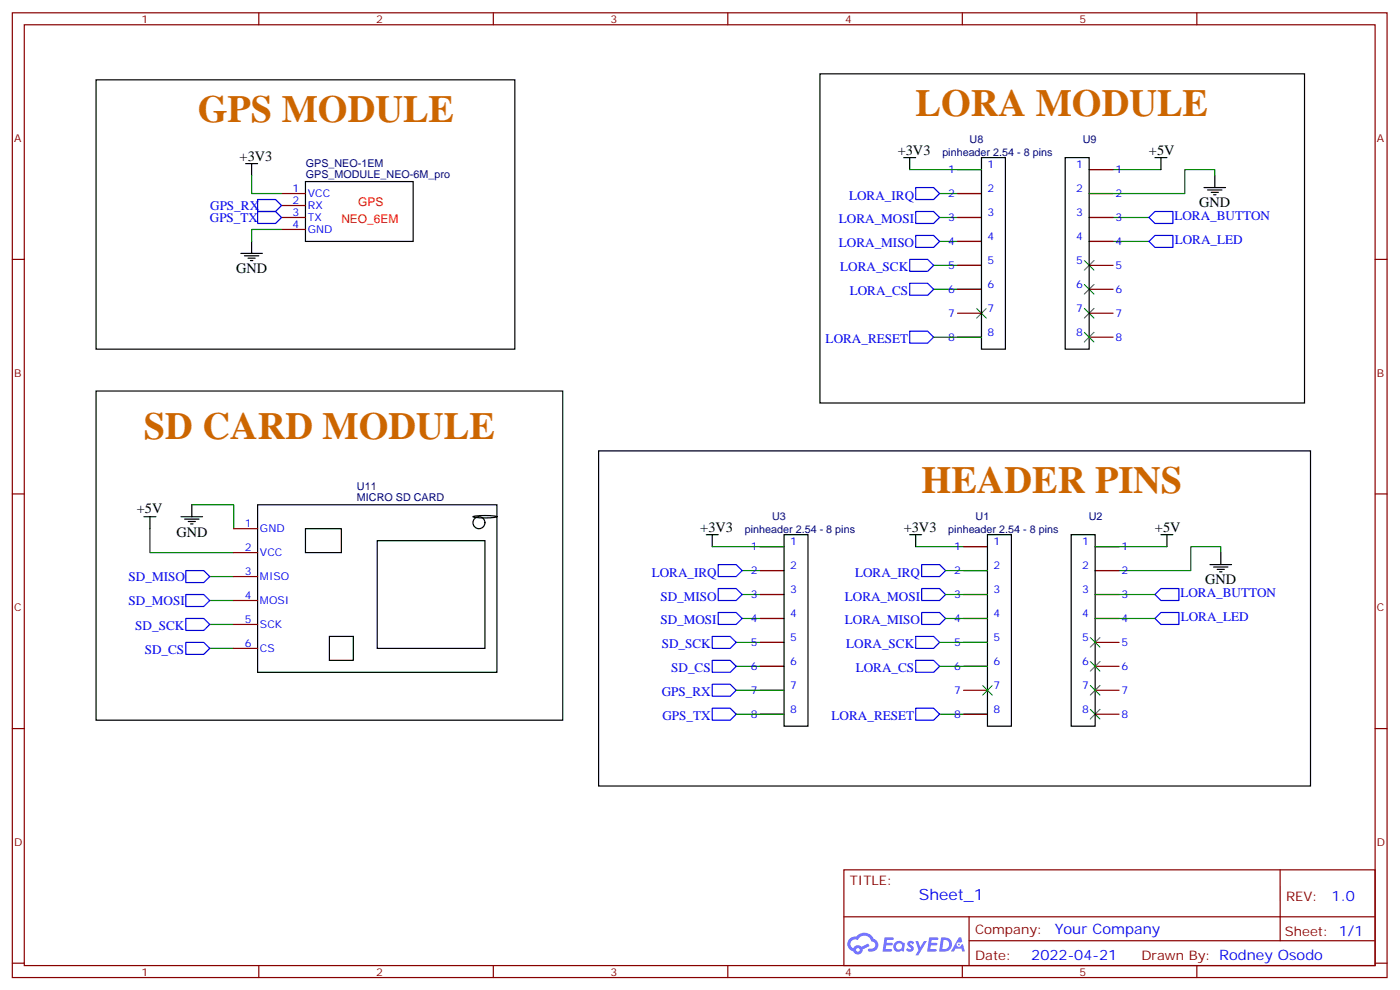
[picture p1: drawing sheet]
<svg xmlns="http://www.w3.org/2000/svg" width="413mm" height="292mm" viewBox="0 0 413 292" stroke-linecap="round" stroke-linejoin="round" font-family="sans-serif">
<g fill="none" stroke="#870000" stroke-width=".35">
<path d="M3.6 3.8h405.4v284.3h-405.4zM7.2 7.3h398.2v277.3h-398.2zM76.3 3.8v3.5M145.5 3.8v3.5M214.6 3.8v3.5M283.7 3.8v3.5M352.9 3.8v3.5M3.6 76.4h3.6M405.4 76.4h3.6M3.6 145.6h3.6M405.4 145.6h3.6M3.6 214.7h3.6"/>
<path d="M405.4 214.7h3.6M248.8 256.4h156.6v28.2h-156.6zM377.4 256.4v20.9M248.8 270.2h156.5M285.7 277.3h119.6M285.7 270.2v14.1M3.6 283.9h3.6M76.3 284.6v3.5M145.5 284.6v3.5M214.6 284.6v3.5M283.7 284.6v3.5M352.9 284.6v3.5"/>
<path d="M405.4 283.9h3.6"/>
</g>
<g fill="#5487ff">
<path d="M267.8 277.5a1.22 1.22 0 0 1 1.7 .3l-.4 .6a.47 .47 0 0 0-.3-.4 .47 .47 0 0 0-.5 .2l.2 .2a1.14 1.14 0 0 1 .7 1.7 1.14 1.14 0 0 1-1.9 0l-.2-.2 .5-.5 .7 .4a.29 .29 0 0 0 .4-.2 .29 .29 0 0 0-.3-.4 1.04 1.04 0 0 1-.6-1.7z"/>
<path d="M260.8 276.3h2.4l.3 .2-.1 .5h-1.9l-.1 .9h1.5l.4 .4-.4 .3h-1.6l-.2 1.1 1.8 .1 .1 .3-.1 .3h-2.7z"/>
<path d="M274 276.3h2.3l.3 .2-.1 .5h-1.8l-.1 .9h1.5l.3 .4-.4 .3h-1.6l-.1 1.1 1.7 .1 .2 .3-.2 .3h-2.6z"/>
<path d="M282.7 276.3h.7l.3 1.2-.6 .4a.69 .69 0 0 0-1 .2 .69 .69 0 0 0 .5 1 .69 .69 0 0 0 .8-.6l.5-.3 .6 2.2h-.8l-.2-.8h-1.8l-.5 .8h-.8z"/>
<path d="M269.9 277.4h.8l.6 1.8 1.1-1.8h.9l-2.6 4.2h-.8l.9-1.6z"/>
<path d="M277.5 276.3l-.6 4.1h1.3a2.11 2.11 0 0 0 2.5-2.1 2.11 2.11 0 0 0-2.5-2zM278.2 277a1.39 1.39 0 0 1 1.7 1.4 1.39 1.39 0 0 1-1.8 1.3h-.3z"/>
<path d="M263.8 277.9a1.54 1.54 0 0 0-.1 2.2 1.54 1.54 0 0 0 2.2 .1l.6 .2 .3-2.3-.2-.2h-.4a1.49 1.49 0 0 0-2.4 0zM264.1 278.9a.94 .94 0 0 1 1.8 0 .94 .94 0 0 1-1.8 0z"/>
<path d="M250.5 276.7a2.18 2.18 0 0 0 1.1 3.7 1.44 1.44 0 0 0 1.6 .9 1.44 1.44 0 0 0 1.2-1.5l2-1-.5-.7-1.9 .9a1.47 1.47 0 0 0-2.4 .5 1.39 1.39 0 0 1-.7-2 1.39 1.39 0 0 1 2-.4 2.12 2.12 0 0 1 2.2-1.3 2.12 2.12 0 0 1 1.9 1.7 1.14 1.14 0 0 1 1.1 1.4 1.14 1.14 0 0 1-1.7 .7 .43 .43 0 0 0-.5 .4 .43 .43 0 0 0 .4 .5 1.98 1.98 0 0 0 2.5-1.3 1.98 1.98 0 0 0-1.2-2.5 3.1 3.1 0 0 0-5.3-.7l-.9 .1zM252.4 280a.55 .55 0 0 1 1.1 0 .55 .55 0 0 1-1.1 0z"/>
<circle cx="282.7" cy="278.4" r=".26"/>
</g>
<g fill="none" stroke="#000" stroke-width=".35">
<path d="M28.3 23.5h123.5v79.4h-123.5zM241.8 21.8h142.8v97h-142.8zM72.4 48.2h3.6M74.2 48.2v3.6M90.1 53.5h31.7v17.7h-31.7zM266.5 46.5h3.5M268.2 46.5v3.5M289.4 46.5h7v56.4h-7zM314.1 46.5h7v56.4h-7zM340.5 46.5h3.6M342.3 46.5v3.5M355 55.3h6.4"/>
<path d="M356.1 56h4.2M357.1 56.7h2.1M357.8 57.4h.7M358.2 51.8v3.5M71 74.7h6.4M72.1 75.4h4.2M73.1 76.1h2.1M73.8 76.8h.7M74.2 71.2v3.5M28.3 115.3h137.6v97h-137.6zM176.5 132.9h209.9v98.8h-209.9zM42.4 152.3h3.6"/>
<path d="M44.2 152.3v3.5M53.4 152.3h6.3M54.4 153h4.3M55.5 153.7h2.1M56.2 154.4h.7M56.6 148.8v3.5M76 148.8h70.5v49.4h-70.5zM90.1 155.8h10.5v7.1h-10.5zM111.2 159.3h31.8v31.8h-31.8zM139.5 152.3a17.8 17.8 0 0 1 7 0 17.8 17.8 0 0 1-7 0zM208.2 157.6h3.6M210 157.6v3.5"/>
<path d="M231.2 157.6h7v56.4h-7zM268.2 157.6h3.5M270 157.6v3.5M291.1 157.6h7.1v56.4h-7.1zM315.8 157.6h7.1v56.4h-7.1zM342.3 157.6h3.5M344.1 157.6v3.5M356.8 166.4h6.3M357.8 167.1h4.3M358.9 167.8h2.1M359.6 168.5h.7M359.9 162.9v3.5"/>
<path d="M97.1 187.6h7.1v7h-7.1z"/>
<circle cx="141.2" cy="154.1" r="1.76"/>
</g>
<g fill="none" stroke="#870000" stroke-width=".35">
<path d="M83 57h7.1M282.3 57h7.1M282.3 50h7.1M321.1 57h7.1M321.1 50h7.1M83 67.6h7.1M83 64.1h7.1M83 60.6h7.1M282.3 64.1h7.1M282.3 71.2h7.1M282.3 78.2h7.1M321.1 64.1h7.1"/>
<path d="M321.1 71.2h7.1M321.1 78.2h7.1M282.3 85.3h7.1M282.3 92.3h7.1M282.3 99.4h7.1M321.1 85.3h7.1M321.1 92.3h7.1M321.1 99.4h7.1M68.9 155.8h7.1M68.9 162.9h7.1M68.9 169.9h7.1M68.9 177h7.1"/>
<path d="M224.1 161.1h7.1M224.1 168.2h7.1M224.1 175.2h7.1M284.1 161.1h7M284.1 168.2h7M284.1 175.2h7M322.9 161.1h7.1M322.9 168.2h7.1M322.9 175.2h7.1M68.9 184h7.1M68.9 191.1h7.1M224.1 182.3h7.1"/>
<path d="M224.1 189.3h7.1M224.1 196.4h7.1M284.1 182.3h7M284.1 189.3h7M284.1 196.4h7M322.9 182.3h7.1M322.9 189.3h7.1M322.9 196.4h7.1M224.1 203.4h7.1M224.1 210.5h7.1M284.1 203.4h7M284.1 210.5h7"/>
<path d="M322.9 203.4h7.1M322.9 210.5h7.1"/>
</g>
<g fill="none" stroke="#008700" stroke-width=".35">
<path d="M74.2 51.8v5.2h8.8M268.2 50h21.2M277 57h12.4M321.1 50h21.2M358.2 51.8v-1.8h-8.8v7h-28.3M83 67.6h-8.8v3.6M275.3 78.2h14.1M277 71.2h12.4M277 64.1h12.4M321.1 71.2h17.7M321.1 64.1h17.7M275.3 85.3h14.1"/>
<path d="M275.3 99.4h14.1M44.2 155.8v7.1h24.7M56.6 148.8h12.3v7M61.8 169.9h7.1M61.8 177h7.1M210 161.1h21.2M218.8 168.2h12.4M218.8 175.2h12.4M270 161.1h21.1M278.8 168.2h12.3M278.8 175.2h12.3M322.9 161.1h21.2"/>
<path d="M322.9 175.2h17.6M359.9 162.9v-1.8h-8.8v7.1h-28.2M61.8 191.1h7.1M61.8 184h7.1M217.1 196.4h14.1M217.1 189.3h14.1M218.8 182.3h12.4M277 196.4h14.1M277 189.3h14.1M278.8 182.3h12.3M322.9 182.3h17.6M217.1 210.5h14.1"/>
<path d="M217.1 203.4h14.1M277 210.5h14.1"/>
</g>
<g fill="none" stroke="#00f" stroke-width=".35">
<path d="M76 58.8h5.2l1.8 1.8-1.8 1.7h-5.2zM270 55.3h5.3l1.7 1.7-1.7 1.8h-5.3zM76 62.3h5.2l1.8 1.8-1.8 1.8h-5.2zM268.2 76.4h5.3l1.8 1.8-1.8 1.8h-5.3zM270 62.3h5.3l1.7 1.8-1.7 1.8h-5.3zM270 69.4h5.3l1.7 1.8-1.7 1.7h-5.3zM338.8 64.1l1.7-1.8h5.3v3.6h-5.3zM338.8 71.2l1.7-1.8h5.3v3.5h-5.3zM268.2 83.5h5.3l1.8 1.8-1.8 1.7h-5.3zM268.2 97.6h5.3l1.8 1.8-1.8 1.7h-5.3zM54.8 175.2h5.3l1.7 1.8-1.7 1.8h-5.3zM54.8 168.2h5.3l1.7 1.7-1.7 1.8h-5.3z"/>
<path d="M211.8 166.4h5.3l1.7 1.8-1.7 1.7h-5.3zM211.8 173.5h5.3l1.7 1.7-1.7 1.8h-5.3zM271.7 173.5h5.3l1.8 1.7-1.8 1.8h-5.3zM271.7 166.4h5.3l1.8 1.8-1.8 1.7h-5.3zM340.5 175.2l1.8-1.7h5.3v3.5h-5.3zM54.8 189.3h5.3l1.7 1.8-1.7 1.8h-5.3zM54.8 182.3h5.3l1.7 1.7-1.7 1.8h-5.3zM210 194.6h5.3l1.8 1.8-1.8 1.8h-5.3zM210 187.6h5.3l1.8 1.7-1.8 1.8h-5.3zM211.8 180.5h5.3l1.7 1.8-1.7 1.7h-5.3zM270 187.6h5.3l1.7 1.7-1.7 1.8h-5.3zM270 194.6h5.3l1.7 1.8-1.7 1.8h-5.3z"/>
<path d="M271.7 180.5h5.3l1.8 1.8-1.8 1.7h-5.3zM340.5 182.3l1.8-1.8h5.3v3.5h-5.3zM210 208.7h5.3l1.8 1.8-1.8 1.8h-5.3zM210 201.7h5.3l1.8 1.7-1.8 1.8h-5.3zM270 208.7h5.3l1.7 1.8-1.7 1.8h-5.3z"/>
</g>
<g fill="none" stroke="#3c3" stroke-width=".35">
<path d="M319.7 76.8l2.8 2.8M322.5 76.8l-2.8 2.8M288 90.9l2.8 2.8M290.8 90.9l-2.8 2.8M319.7 90.9l2.8 2.8M319.7 83.9l2.8 2.8M319.7 98l2.8 2.8M322.5 90.9l-2.8 2.8M322.5 83.9l-2.8 2.8M322.5 98l-2.8 2.8M321.5 187.9l2.8 2.8M321.5 195l2.8 2.8"/>
<path d="M324.3 187.9l-2.8 2.8M324.3 195l-2.8 2.8M289.7 202l2.9 2.9M292.6 202l-2.9 2.9M321.5 209.1l2.8 2.8M321.5 202l2.8 2.9M324.3 209.1l-2.8 2.8M324.3 202l-2.8 2.9"/>
</g>
<g font-size="11.3" fill="#c60">
<text x="58.3" y="35.9">GPS MODULE</text>
<text x="270" y="34.1">LORA MODULE</text>
<text x="42.4" y="129.4">SD CARD MODULE</text>
<text x="271.7" y="145.2">HEADER PINS</text>
</g>
<text font-size="4.6" fill="#00f" x="270.9" y="265.4">Sheet_1</text>
<g font-size="4.2">
<text x="70.7" y="47.5">+3V3</text>
<text x="264.7" y="45.8">+3V3</text>
<text x="338.8" y="45.8">+5V</text>
<text x="353.6" y="60.9">GND</text>
<text x="69.6" y="80.3">GND</text>
<text x="40.3" y="151.1">+5V</text>
<text x="52" y="158.3">GND</text>
<text x="206.5" y="156.9">+3V3</text>
<text x="266.5" y="156.9">+3V3</text>
<text x="340.5" y="156.9">+5V</text>
<text x="355.4" y="172">GND</text>
</g>
<g font-size="4.2" fill="#00f">
<text x="392.6" y="265.6">1.0</text>
<text x="311" y="275.2">Your Company</text>
<text x="304.1" y="283">2022-04-21</text>
</g>
<g font-size="3.9" fill="#00f">
<text x="250.4" y="58.8">LORA_IRQ</text>
<text x="61.9" y="65.4">GPS_TX</text>
<text x="62" y="61.8">GPS_RX</text>
<text x="247.3" y="65.9">LORA_MOSI</text>
<text x="346.3" y="64.8">LORA_BUTTON</text>
<text x="346.4" y="71.9">LORA_LED</text>
<text x="247.3" y="72.9">LORA_MISO</text>
<text x="247.7" y="80">LORA_SCK</text>
<text x="250.5" y="87">LORA_CS</text>
<text x="243.4" y="101.1">LORA_RESET</text>
<text x="37.9" y="171.2">SD_MISO</text>
<text x="192.2" y="169.9">LORA_IRQ</text>
<text x="252.1" y="169.9">LORA_IRQ</text>
<text x="37.9" y="178.2">SD_MOSI</text>
<text x="194.7" y="177">SD_MISO</text>
<text x="249.1" y="177">LORA_MOSI</text>
<text x="348" y="175.9">LORA_BUTTON</text>
<text x="39.9" y="185.8">SD_SCK</text>
<text x="194.7" y="184">SD_MOSI</text>
<text x="249.1" y="184">LORA_MISO</text>
<text x="348.1" y="183">LORA_LED</text>
<text x="195.1" y="191.1">SD_SCK</text>
<text x="249.5" y="191.1">LORA_SCK</text>
<text x="42.7" y="192.9">SD_CS</text>
<text x="197.9" y="198.2">SD_CS</text>
<text x="252.3" y="198.2">LORA_CS</text>
<text x="195.1" y="205.2">GPS_RX</text>
<text x="195.3" y="212.3">GPS_TX</text>
<text x="245.2" y="212.3">LORA_RESET</text>
</g>
<g font-size="3.9" fill="#800">
<text x="250.6" y="260.9">TITLE:</text>
<text x="379.2" y="265.6">REV:</text>
<text x="287.5" y="275.1">Company:</text>
<text x="378.9" y="275.8">Sheet: 1/1</text>
<text x="287.5" y="282.8">Date:</text>
<text x="336.5" y="282.9">Drawn By: Rodney Osodo</text>
</g>
<g font-size="3.5" fill="#f00">
<text x="100.6" y="65.9">NEO_6EM</text>
<text x="105.6" y="60.6">GPS</text>
</g>
<g font-size="3.2" fill="#800">
<text x="41.7" y="6.8">1</text>
<text x="110.9" y="6.8">2</text>
<text x="180" y="6.8">3</text>
<text x="249.2" y="6.8">4</text>
<text x="318.3" y="6.8">5</text>
<text x="4.2" y="41.9">A</text>
<text x="406" y="41.9">A</text>
<text x="4.2" y="111">B</text>
<text x="406" y="111">B</text>
<text x="4.2" y="180.2">C</text>
<text x="406" y="180.2">C</text>
<text x="4.2" y="249.3">D</text>
<text x="406" y="249.3">D</text>
<text x="41.7" y="287.6">1</text>
<text x="110.9" y="287.6">2</text>
<text x="180" y="287.6">3</text>
<text x="249.2" y="287.6">4</text>
<text x="318.3" y="287.6">5</text>
</g>
<g font-size="3.2" fill="#000080">
<text x="277.8" y="45.9">pinheader 2.54 - 8 pins</text>
<text x="285.9" y="42.2">U8</text>
<text x="319.2" y="42.3">U9</text>
<text x="90.2" y="52.4">GPS_MODULE_NEO-6M_pro</text>
<text x="90.2" y="49.1">GPS_NEO-1EM</text>
<text x="105.2" y="147.7">MICRO SD CARD</text>
<text x="105.2" y="144.5">U11</text>
<text x="227.7" y="153.4">U3</text>
<text x="287.6" y="153.4">U1</text>
<text x="321" y="153.4">U2</text>
<text x="219.6" y="157">pinheader 2.54 - 8 pins</text>
<text x="279.6" y="157">pinheader 2.54 - 8 pins</text>
</g>
<g font-size="3.2" fill="#00f">
<text x="279.6" y="51">1</text>
<text x="291.1" y="49.6">1</text>
<text x="317.4" y="49.6">1</text>
<text x="328.9" y="51">1</text>
<text x="86.3" y="56.7">1</text>
<text x="90.8" y="58.1">VCC</text>
<text x="279.6" y="58.1">2</text>
<text x="291.1" y="56.7">2</text>
<text x="317.4" y="56.7">2</text>
<text x="328.9" y="58.1">2</text>
<text x="86.3" y="63.7">3</text>
<text x="86.3" y="60.2">2</text>
<text x="90.8" y="65.2">TX</text>
<text x="90.8" y="61.6">RX</text>
<text x="279.6" y="65.2">3</text>
<text x="291.1" y="63.7">3</text>
<text x="317.4" y="63.7">3</text>
<text x="328.9" y="65.2">3</text>
<text x="86.3" y="67.3">4</text>
<text x="90.8" y="68.7">GND</text>
<text x="291.1" y="70.8">4</text>
<text x="317.4" y="70.8">4</text>
<text x="279.6" y="72.2">4</text>
<text x="291.1" y="77.9">5</text>
<text x="317.4" y="77.9">5</text>
<text x="328.9" y="72.2">4</text>
<text x="279.6" y="79.3">5</text>
<text x="328.9" y="79.3">5</text>
<text x="279.6" y="86.3">6</text>
<text x="291.1" y="84.9">6</text>
<text x="317.4" y="84.9">6</text>
<text x="328.9" y="86.3">6</text>
<text x="279.6" y="93.4">7</text>
<text x="291.1" y="92">7</text>
<text x="317.4" y="92">7</text>
<text x="328.9" y="93.4">7</text>
<text x="279.6" y="100.4">8</text>
<text x="291.1" y="99">8</text>
<text x="317.4" y="99">8</text>
<text x="328.9" y="100.4">8</text>
<text x="72.2" y="155.5">1</text>
<text x="76.7" y="156.9">GND</text>
<text x="232.9" y="160.8">1</text>
<text x="292.9" y="160.8">1</text>
<text x="319.1" y="160.8">1</text>
<text x="72.2" y="162.5">2</text>
<text x="76.7" y="163.9">VCC</text>
<text x="221.4" y="162.2">1</text>
<text x="232.9" y="167.8">2</text>
<text x="281.4" y="162.2">1</text>
<text x="292.9" y="167.8">2</text>
<text x="319.1" y="167.8">2</text>
<text x="330.7" y="162.2">1</text>
<text x="72.2" y="169.6">3</text>
<text x="76.7" y="171">MISO</text>
<text x="221.4" y="169.2">2</text>
<text x="281.4" y="169.2">2</text>
<text x="330.7" y="169.2">2</text>
<text x="72.2" y="176.6">4</text>
<text x="76.7" y="178">MOSI</text>
<text x="221.4" y="176.3">3</text>
<text x="232.9" y="174.9">3</text>
<text x="281.4" y="176.3">3</text>
<text x="292.9" y="174.9">3</text>
<text x="319.1" y="174.9">3</text>
<text x="330.7" y="176.3">3</text>
<text x="72.2" y="183.7">5</text>
<text x="76.7" y="185.1">SCK</text>
<text x="221.4" y="183.3">4</text>
<text x="232.9" y="181.9">4</text>
<text x="281.4" y="183.3">4</text>
<text x="292.9" y="181.9">4</text>
<text x="319.1" y="181.9">4</text>
<text x="330.7" y="183.3">4</text>
<text x="72.2" y="190.7">6</text>
<text x="221.4" y="190.4">5</text>
<text x="232.9" y="189">5</text>
<text x="281.4" y="190.4">5</text>
<text x="292.9" y="189">5</text>
<text x="319.1" y="189">5</text>
<text x="330.7" y="190.4">5</text>
<text x="76.7" y="192.2">CS</text>
<text x="221.4" y="197.4">6</text>
<text x="232.9" y="196">6</text>
<text x="281.4" y="197.4">6</text>
<text x="292.9" y="196">6</text>
<text x="319.1" y="196">6</text>
<text x="330.7" y="197.4">6</text>
<text x="232.9" y="203.1">7</text>
<text x="292.9" y="203.1">7</text>
<text x="319.1" y="203.1">7</text>
<text x="221.4" y="204.5">7</text>
<text x="281.4" y="204.5">7</text>
<text x="330.7" y="204.5">7</text>
<text x="221.4" y="211.6">8</text>
<text x="232.9" y="210.1">8</text>
<text x="281.4" y="211.6">8</text>
<text x="292.9" y="210.1">8</text>
<text x="319.1" y="210.1">8</text>
<text x="330.7" y="211.6">8</text>
</g>
</svg>
